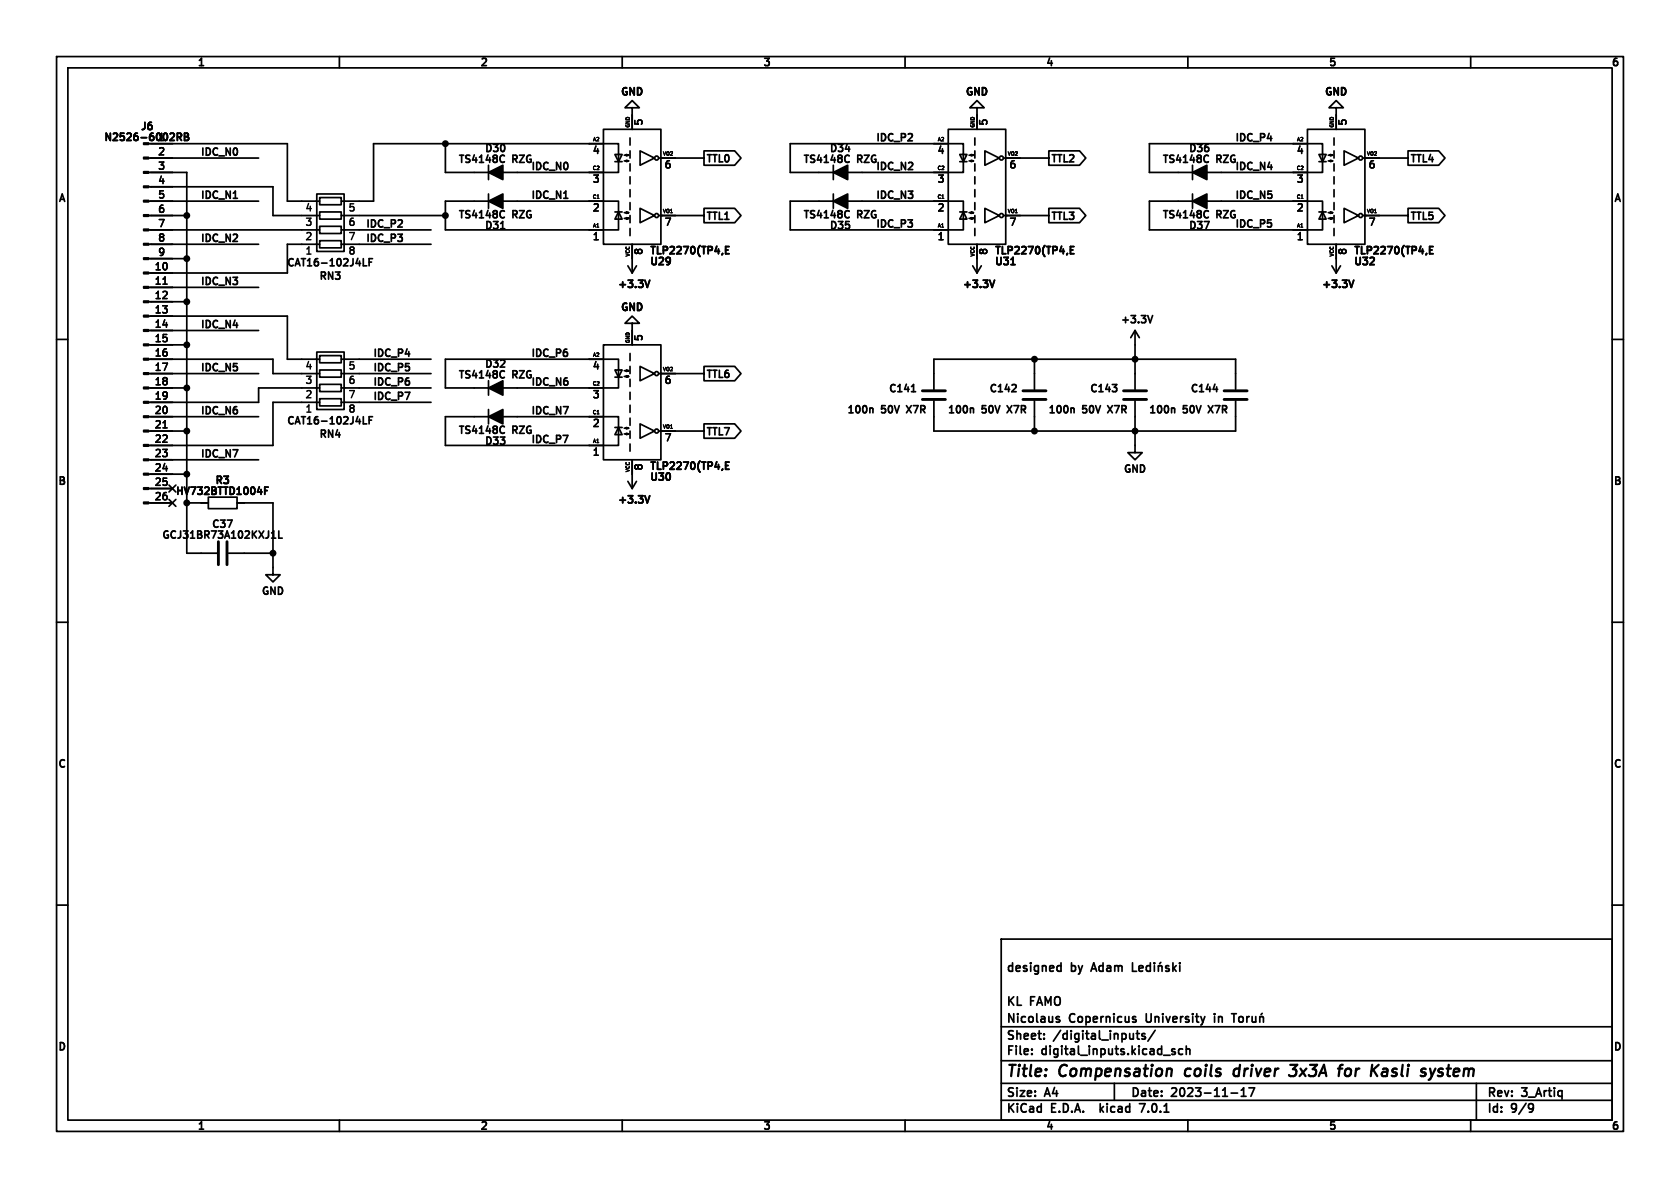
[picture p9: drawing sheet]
<svg xmlns="http://www.w3.org/2000/svg" width="297mm" height="210mm" viewBox="0 0 297 210" stroke-linecap="round" stroke-linejoin="round" font-family="sans-serif">
<g fill="none" stroke="#000" stroke-width=".3">
<path d="M10 10h277v190h-277zM12 12h273v186h-273zM60 10v2M110 10v2M111.8 19.1h-1.3l1.3-1.3 1.2 1.3h-1.2v3.8M160 10v2M172.7 19.1h-1.3l1.3-1.3 1.3 1.3h-1.3v3.8M210 10v2M236.2 19.1h-1.3l1.3-1.3 1.3 1.3h-1.3v3.8M260 10v2M26.3 30.5h6.7v67.3h5.4M26.3 35.6h19.4"/>
<path d="M26.3 27.9h19.4M26.3 38.1h6.7M26.3 33h22v5.1h8.2M26.7 25.4h24.1v10.2h5.7M31.4 24.2h.6l.1-.2-.1-.3-.6-.1v1.2M31.7 24.2l.4 .6M32.6 23.6h.5l.2 .2-.2 .4 .2 .1 .1 .3-.3 .2h-.5zM32.6 24.2h.5M56 34.3h4.8v10.2h-4.8zM56.5 37.5h3.8v1.2h-3.8zM56.5 34.9h3.8v1.3h-3.8zM60.3 38.1h18.4"/>
<path d="M78.7 25.4v5.1h28M86.4 29.2v2.6M86.4 34.3v2.5M88.8 37.2l.4 .2M89.2 28.6l-.4 .1M89.2 38.4l-.4 .1M106.7 22.9h10.1v20.3h-10.1zM106.7 25.4h-40.7v10.2h-5.7M106.7 35.6h-28v5h28M106.8 25.4h2.5v1.9M106.8 35.6h2.5v1.9M108.7 27.3h1.3l-.7 1.3z"/>
<path d="M108.7 28.6h1.3M108.7 37.5h1.3M109.3 37.3v3.3h-2.5M109.3 27.2v3.3h-2.5M109.3 37.5l.7 1.2h-1.3zM110.4 27.4h.7l-.4-.1v.3l.4-.2M110.4 28.4h.7l-.4-.1v.3l.4-.2M110.4 37.6h.7l-.4-.1v.2l.4-.1M110.4 38.6h.7l-.4-.1v.2l.4-.1M111.4 24.4v1.3M111.4 26.7v1.2M111.4 29v1.2"/>
<path d="M111.4 31.2v1.3M111.4 33.5v1.3M111.4 35.8v1.3M111.4 38.1v1.3M113.2 26.7l2.5 1.2-2.5 1.3zM113.2 36.8l2.5 1.3-2.5 1.3zM116.5 27.9h8M116.5 38.1h8M124.5 26.7h5.4l1.1 1.2-1.1 1.3h-5.4zM124.5 36.8h5.4l1.1 1.3-1.1 1.3h-5.4zM147.3 29.2v2.6M147.3 34.3v2.5"/>
<path d="M149.8 37.2l.3 .2M150.1 28.6l-.3 .1M150.1 38.4l-.3 .1M167.6 22.9h10.2v20.3h-10.2zM167.6 25.4h-27.9v5.1h27.9M167.6 35.6h-27.9v5h27.9M167.8 25.4h2.5v1.9M167.8 35.6h2.5v1.9M169.7 27.3h1.2l-.6 1.3zM169.7 28.6h1.2M169.7 37.5h1.2M170.3 37.3v3.3h-2.5"/>
<path d="M170.3 27.2v3.3h-2.5M170.3 37.5l.6 1.2h-1.2zM171.3 27.4h.8l-.4-.1v.3l.4-.2M171.3 28.4h.8l-.4-.1v.3l.4-.2M171.3 37.6h.8l-.4-.1v.2l.4-.1M171.3 38.6h.8l-.4-.1v.2l.4-.1M172.3 24.4v1.3M172.3 26.7v1.2M172.3 29v1.2M172.3 31.2v1.3M172.3 33.5v1.3M172.3 35.8v1.3"/>
<path d="M172.3 38.1v1.3M174.1 26.7l2.6 1.2-2.6 1.3zM174.1 36.8l2.6 1.3-2.6 1.3zM177.4 27.9h8M177.4 38.1h8M185.4 26.7h5.4l1.2 1.2-1.2 1.3h-5.4zM185.4 36.8h5.4l1.2 1.3-1.2 1.3h-5.4zM210.8 29.2v2.6M210.8 34.3v2.5M213.3 37.2l.3 .2M213.6 28.6l-.3 .1M213.6 38.4l-.3 .1"/>
<path d="M231.1 22.9h10.2v20.3h-10.2zM231.1 25.4h-27.9v5.1h27.9M231.1 35.6h-27.9v5h27.9M231.3 25.4h2.5v1.9M231.3 35.6h2.5v1.9M233.2 27.3h1.2l-.6 1.3zM233.2 28.6h1.2M233.2 37.5h1.2M233.8 37.3v3.3h-2.5M233.8 27.2v3.3h-2.5M233.8 37.5l.6 1.2h-1.2zM234.8 27.4h.8l-.4-.1v.3l.4-.2"/>
<path d="M234.8 28.4h.8l-.4-.1v.3l.4-.2M234.8 37.6h.8l-.4-.1v.2l.4-.1M234.8 38.6h.8l-.4-.1v.2l.4-.1M235.8 24.4v1.3M235.8 26.7v1.2M235.8 29v1.2M235.8 31.2v1.3M235.8 33.5v1.3M235.8 35.8v1.3M235.8 38.1v1.3M237.6 26.7l2.6 1.2-2.6 1.3zM237.6 36.8l2.6 1.3-2.6 1.3z"/>
<path d="M240.9 27.9h8M240.9 38.1h8M248.9 36.8h5.4l1.2 1.3-1.2 1.3h-5.4zM248.9 26.7h5.4l1.2 1.2-1.2 1.3h-5.4zM10 60h2M26.3 55.9h24.5v7.6h5.7M26.3 40.6h30.2M26.3 58.4h19.4M26.3 53.3h6.7M26.3 50.8h19.4M26.3 45.7h6.7M26.3 43.2h19.4"/>
<path d="M56.5 42.5h3.8v1.3h-3.8zM56.5 40h3.8v1.3h-3.8zM56.5 43.2h-5.7v5.1h-24.5M60.3 40.6h15.9M60.3 43.2h15.9M64.2 45.7v1.3h.6M65.3 46.3h.4M65.9 45.7h-.6v1.3M88.5 40.4h.7M111 47l.8 1.3M111.4 40.4v1.3M111.8 57.2h-1.3l1.3-1.3 1.2 1.3h-1.2v3.8"/>
<path d="M111.8 43.2v5.1M112.5 47l-.7 1.3M114 49.5l.4 1.3 .5-1.3M128.3 44.2h.4M128.9 43.6h-.6v1.3h.6M172 47l.7 1.3M172.3 40.4v1.3M172.7 43.2v5.1M173.5 47l-.8 1.3M175 49.5l.4 1.3 .4-1.3M178.7 46.8h.7M189.2 44.2h.5"/>
<path d="M189.9 43.6h-.7v1.3h.7M200.7 58.4v10.4M200.7 58.4l-.8 1.3M200.7 58.4l.7 1.3M202.9 55.8l.4 1.3 .5-1.3M235.5 47l.7 1.3M235.8 40.4v1.3M236.2 43.2v5.1M237 47l-.8 1.3M238.5 49.5l.4 1.3 .4-1.3M252.7 44.2h.5M253.4 43.6h-.7v1.3h.7"/>
<path d="M285 60h2M26.3 73.7h19.4M26.3 68.6h6.7M26.3 66h19.4M26.3 63.5h22v2.5h8.2M26.3 76.2h6.7M26.3 61h6.7M56 62.2h4.8v10.2h-4.8zM56.5 70.5h3.8v1.3h-3.8zM56.5 67.9h3.8v1.3h-3.8zM56.5 65.4h3.8v1.3h-3.8zM56.5 62.9h3.8v1.2h-3.8z"/>
<path d="M56.5 68.6h-10.8v2.5h-19.4M56.5 71.1h-8.2v7.6h-22M60.3 68.6h15.9M60.3 66h15.9M60.3 63.5h15.9M60.3 71.1h15.9M64.2 73.7v1.2h.6M65.3 74.3h.4M65.9 73.7h-.6v1.2M86.4 67.3v2.6M86.4 72.4v2.5M88.8 75.3l.4 .2"/>
<path d="M89.2 76.5l-.4 .1M89.2 66.7l-.4 .1M106.7 61h10.1v20.3h-10.1zM106.7 73.7h-28v5h28M106.7 63.5h-28v5.1h28M106.8 63.5h2.5v1.9M106.8 73.7h2.5v1.9M108.7 65.4h1.3l-.7 1.3zM108.7 66.7h1.3M108.7 75.6h1.3M109.3 75.4v3.3h-2.5M109.3 65.3v3.3h-2.5"/>
<path d="M109.3 75.6l.7 1.2h-1.3zM110.4 65.5h.7l-.4-.1v.3l.4-.2M110.4 66.5h.7l-.4-.1v.3l.4-.2M110.4 75.7h.7l-.4-.1v.2l.4-.1M110.4 76.7h.7l-.4-.1v.2l.4-.1M111.4 62.5v1.3M111.4 64.8v1.2M111.4 67.1v1.2M111.4 69.3v1.3M111.4 71.6v1.3M111.4 73.9v1.3M111.4 76.2v1.3"/>
<path d="M111.4 78.5v1.3M113.2 64.8l2.5 1.2-2.5 1.3zM113.2 74.9l2.5 1.3-2.5 1.3zM116.5 66h8M116.5 76.2h8M124.5 74.9h5.4l1.1 1.3-1.1 1.3h-5.4zM124.5 64.8h5.4l1.1 1.2-1.1 1.3h-5.4zM154 72.1l.3 .2v.7M161.1 69.2h.8M161.4 68.2l.1-.2v1.2M165.1 70.9v5.3h53.3v-5.3M165.1 68.8v-5.3h53.3v5.3"/>
<path d="M171.7 72.1l.4 .2v.7M179.4 68l.2 .2v.3l-.7 .7h.7M182.9 63.5v5.3M182.9 70.9v5.3M189.5 72.1l.4 .2v.7M196.6 68h.8l-.4 .5M197.2 68.5l.2 .2v.3l-.2 .2M200.7 70.9v9.1h1.2l-1.2 1.3-1.3-1.3h1.3M207.3 72.1l.4 .2v.7M214.5 68.8h.8M215.1 68.4v.8M26.3 88.9h4.2"/>
<path d="M26.3 86.4h4.2M26.3 83.8h6.7M26.3 81.3h19.4M29.9 85.8l1.2 1.2M29.9 88.3l1.2 1.2M31.1 85.8l-1.2 1.2M31.1 88.3l-1.2 1.2M33 88.9h3.8M36.8 87.9h5.1v2h-5.1zM40.4 97.8h7.9M41.9 88.9h6.4v12.7h1.2l-1.2 1.3-1.3-1.3h1.3M46.8 86.7h.4"/>
<path d="M47.4 86.1h-.6v1.3M48 95.1h.7M48.3 94l.1-.1v1.2M49.3 93.9v1.2h.6M111 85.1l.8 1.3M111.8 81.3v5.1M112.5 85.1l-.7 1.3M114 87.6l.4 1.3 .5-1.3M128.3 82.3h.4M128.9 81.7h-.6v1.3h.6M10 110h2M285 110h2"/>
<path d="M10 160h2M285 160h2M177 166h108v32h-108zM187 171.6h.6M187 170.8h.6M187.6 170.2v1.5M193.4 170.2l-.5 1.5M200.2 170.2v1.5h.7M201.4 171.2l.7-.1-.1-.3-.4-.1-.2 .2v.7h.6M203.4 170.8l-.5-.1-.3 .3v.4l.2 .2h.6M203.4 170.2v1.5M204.1 170.2v.1"/>
<path d="M204.1 170.7v1M204.8 170.8l.2-.1 .4 .1v.9M204.8 170.7v1M205.2 170.1l-.2 .2M206.6 170.8l-.3-.1-.2 .2v.2l.5 .2v.3h-.5M207.4 170.2v1.5M207.5 171.1l.4 .6M207.9 170.7l-.5 .6M208.6 170.2v.1M208.6 170.7v1M214.7 179.2v.1M214.7 179.7v1"/>
<path d="M217.7 179.2h.9M219.1 179.8l.2-.1 .4 .1 .1 .6-.2 .2-.3 .1-.2-.1zM220.4 179.7v1M220.9 179.7l-.3 .1-.2 .2M221.4 179.7v.9l.4 .1 .2-.1M222 179.7v1M222.7 179.8l.2-.1 .4 .1 .1 .9M222.7 179.7v1M223.1 179.1l-.2 .2M60 198v2M110 198v2M160 198v2"/>
<path d="M177 194.5h108M177 191.5h108M177 187.5h108M177 181.5h108M182.4 186.3v.1M182.4 185.5v.1M184.6 183.6v.1M184.6 182.8v.1M194.5 195.1v1.5M194.6 196l.5 .6M195.1 195.6l-.6 .6M197 191.5v3"/>
<path d="M200.9 182.7h.5M201.1 182.2v1.3l.3 .2M201.4 195.1h1l-.6 1.5M202.4 182.8l-.3-.1-.2 .2v.2l.5 .2v.3h-.5M204.2 182.1l-1.3 2M207.7 185.5l-.3-.1-.3 .2 .1 .2 .5 .2v.3h-.6M209.1 185.5l-.5-.1-.2 .3v.4l.1 .2h.6M209.7 185.5l.2-.1 .4 .1 .1 .9M209.7 184.9v1.5M210 198v2M217.6 193.2h1.2M219.4 193.8h.9"/>
<path d="M219.4 192.7l.5-.4v1.5M220.8 192.3h1l-.7 1.5M260 198v2M261 191.5v6.5M271.1 195.4v.6l-.2 .5M271.1 195.7l-.2 .3"/>
<circle cx="116.1" cy="27.9" r=".36"/>
<circle cx="116.1" cy="38.1" r=".36"/>
<circle cx="177" cy="27.9" r=".36"/>
<circle cx="177" cy="38.1" r=".36"/>
<circle cx="240.5" cy="38.1" r=".36"/>
<circle cx="240.5" cy="27.9" r=".36"/>
<circle cx="116.1" cy="76.2" r=".36"/>
<circle cx="116.1" cy="66" r=".36"/>
</g>
<path d="M209.5 189.3v.7M218.9 188.9a.66 .66 0 0 0-.8 .4v.7l.3 .2h.4M228.1 188.2h1.2l-.7 .8h.3l.2 .2v.7l-.4 .3h-.6M238.5 188.9a.62 .62 0 0 0-.7 .4v.7a.52 .52 0 0 0 .8 .1M245.1 188.9l-.6 .1M245.1 189.5h-.5a.4 .4 0 0 0-.3 .3 .4 .4 0 0 0 .2 .4h.5M253.8 188.9l-.7 1.3" fill="none" stroke="#000" stroke-width=".4"/>
<path d="M163.1 70.6h4M163.1 69.1h4M180.8 70.6h4.1M180.8 69.1h4.1M198.6 70.6h4.1M198.6 69.1h4.1M216.4 70.6h4.1M216.4 69.1h4.1M38.6 95.8v4M40.1 95.8v4" fill="none" stroke="#000" stroke-width=".51"/>
<g fill="#000" stroke="#000" stroke-width=".3">
<path d="M25.4 38h.9v.2h-.9zM25.4 35.4h.9v.3h-.9zM25.4 32.9h.9v.2h-.9zM25.4 30.4h.9v.2h-.9zM25.4 27.8h.9v.3h-.9zM86.4 30.5l2.5-1.3v2.6zM86.4 35.6l2.5-1.3v2.5zM147.3 35.6l2.6-1.3v2.5zM147.3 30.5l2.6-1.3v2.6zM210.8 30.5l2.6-1.3v2.6zM210.8 35.6l2.6-1.3v2.5zM25.4 58.3h.9v.2h-.9z"/>
<path d="M25.4 55.8h.9v.2h-.9zM25.4 53.2h.9v.3h-.9zM25.4 50.7h.9v.2h-.9zM25.4 48.1h.9v.3h-.9zM25.4 45.6h.9v.2h-.9zM25.4 43.1h.9v.2h-.9zM25.4 40.5h.9v.3h-.9zM25.4 78.6h.9v.3h-.9zM25.4 76.1h.9v.2h-.9zM25.4 73.5h.9v.3h-.9zM25.4 71h.9v.2h-.9zM25.4 68.5h.9v.2h-.9z"/>
<path d="M25.4 65.9h.9v.3h-.9zM25.4 63.4h.9v.2h-.9zM25.4 60.8h.9v.3h-.9zM86.4 73.7l2.5-1.3v2.5zM86.4 68.6l2.5-1.3v2.6zM25.4 88.8h.9v.2h-.9zM25.4 86.2h.9v.3h-.9zM25.4 83.7h.9v.2h-.9zM25.4 81.2h.9v.2h-.9z"/>
<circle cx="33" cy="38.1" r=".46"/>
<circle cx="78.7" cy="38.1" r=".46"/>
<circle cx="78.7" cy="25.4" r=".46"/>
<circle cx="33" cy="53.3" r=".46"/>
<circle cx="33" cy="45.7" r=".46"/>
<circle cx="33" cy="68.6" r=".46"/>
<circle cx="33" cy="61" r=".46"/>
<circle cx="33" cy="76.2" r=".46"/>
<circle cx="182.9" cy="76.2" r=".46"/>
<circle cx="182.9" cy="63.5" r=".46"/>
<circle cx="200.7" cy="76.2" r=".46"/>
<circle cx="200.7" cy="63.5" r=".46"/>
<circle cx="33" cy="83.8" r=".46"/>
<circle cx="33" cy="88.9" r=".46"/>
<circle cx="48.3" cy="97.8" r=".46"/>
</g>
<g fill="none" stroke="#000" stroke-width=".25">
<path d="M54.5 36l-.3 .9M62.5 36h-.6v.6M105.3 25.8l-.3 .9M112.2 21.3v.6l.6 .1M117.7 38.6h.8l-.5 1.2M166.3 25.8l-.3 .9M173.2 21.3v.6l.6 .1M178.6 38.6h.9l-.6 1.2M229.8 25.8l-.3 .9M236.7 21.3v.6l.6 .1M242.1 38.6h.9l-.6 1.2M28.8 50.2h.7"/>
<path d="M61.8 41.1h.9l-.6 1.3M112.2 59.4v.6l.6 .1M28.8 75.6h.7M54.5 63.9l-.3 .9M61.8 69h.9l-.6 1.3M62.5 64h-.6v.6M105.3 63.9l-.3 .9M117.7 76.7h.8l-.5 1.2"/>
</g>
<g font-size="2.8">
<text x="178" y="190.8">Title:</text>
<text x="187.4" y="190.8">Compensation</text>
<text x="210.2" y="190.8">coils</text>
<text x="219.4" y="190.8">driver</text>
<text x="230" y="190.8">3x3A</text>
<text x="239.2" y="190.8">for</text>
<text x="245.5" y="190.8">Kasli</text>
<text x="255" y="190.8">system</text>
</g>
<g font-size="2.1">
<text x="178" y="172.1">designed</text>
<text x="189.5" y="172.1">by</text>
<text x="193.6" y="172.1">Adam</text>
<text x="178" y="178.1">KL</text>
<text x="182.3" y="178.1">FAMO</text>
<text x="178" y="184.1">Sheet:</text>
<text x="178" y="181.1">Nicolaus</text>
<text x="186.5" y="184.1">/digital_inputs/</text>
<text x="189.2" y="181.1">Copernicus</text>
<text x="203.2" y="181.1">University</text>
<text x="215.7" y="181.1">in</text>
<text x="178" y="186.8">File:</text>
<text x="184.4" y="186.8">digital_inputs.kicad_sch</text>
<text x="178" y="197">KiCad</text>
<text x="178" y="194.2">Size:</text>
<text x="185" y="194.2">A4</text>
<text x="186" y="197">E.D.A.</text>
<text x="195.5" y="197">kicad</text>
<text x="200" y="194.2">Date:</text>
<text x="203.1" y="197">7.0.1</text>
<text x="207.3" y="194.2">2023-11-17</text>
<text x="263" y="194.2">Rev:</text>
<text x="263" y="197">Id:</text>
<text x="267.4" y="197">9/9</text>
<text x="269.3" y="194.2">3_Artiq</text>
</g>
<g font-size="1.8">
<text x="35" y="12">1</text>
<text x="85" y="12">2</text>
<text x="109.6" y="17.2">GND</text>
<text x="135" y="12">3</text>
<text x="170.5" y="17.2">GND</text>
<text x="185" y="12">4</text>
<text x="234" y="17.2">GND</text>
<text x="235" y="12">5</text>
<text x="285" y="12">6</text>
<text x="24.7" y="23.3">J6</text>
<text x="114.1" y="22.4" transform="rotate(-90 114.1 22.4)">5</text>
<text x="175" y="22.4" transform="rotate(-90 175 22.4)">5</text>
<text x="238.5" y="22.4" transform="rotate(-90 238.5 22.4)">5</text>
<text x="18.2" y="25.3">N2526-6002RB</text>
<text x="27.8" y="25">1</text>
<text x="27.8" y="27.5">2</text>
<text x="35.6" y="27.6">IDC_N0</text>
<text x="80.9" y="29.1">TS4148C</text>
<text x="85.5" y="27.2">D30</text>
<text x="90.6" y="29.1">RZG</text>
<text x="104.6" y="27.7">4</text>
<text x="124.9" y="29">TTL0</text>
<text x="141.8" y="29.1">TS4148C</text>
<text x="146.5" y="27.2">D34</text>
<text x="151.6" y="29.1">RZG</text>
<text x="154.9" y="25.1">IDC_P2</text>
<text x="165.6" y="27.7">4</text>
<text x="185.9" y="29">TTL2</text>
<text x="205.3" y="29.1">TS4148C</text>
<text x="210" y="27.2">D36</text>
<text x="215.1" y="29.1">RZG</text>
<text x="218.4" y="25.1">IDC_P4</text>
<text x="229.1" y="27.7">4</text>
<text x="249.4" y="29">TTL4</text>
<text x="27.8" y="30.1">3</text>
<text x="27.8" y="32.6">4</text>
<text x="27.8" y="35.2">5</text>
<text x="35.6" y="35.2">IDC_N1</text>
<text x="94" y="35.2">IDC_N1</text>
<text x="94" y="30.1">IDC_N0</text>
<text x="104.6" y="32.8">3</text>
<text x="117.3" y="30.3">6</text>
<text x="154.9" y="30.1">IDC_N2</text>
<text x="154.9" y="35.2">IDC_N3</text>
<text x="165.6" y="32.8">3</text>
<text x="178.3" y="30.3">6</text>
<text x="218.4" y="30.1">IDC_N4</text>
<text x="218.4" y="35.2">IDC_N5</text>
<text x="229.1" y="32.8">3</text>
<text x="241.8" y="30.3">6</text>
<text x="10.2" y="36">A</text>
<text x="27.8" y="37.7">6</text>
<text x="27.8" y="40.2">7</text>
<text x="53.8" y="40.4">3</text>
<text x="53.8" y="37.9">4</text>
<text x="61.4" y="37.9">5</text>
<text x="61.4" y="40.4">6</text>
<text x="64.8" y="40.3">IDC_P2</text>
<text x="80.9" y="38.9">TS4148C</text>
<text x="85.5" y="40.9">D31</text>
<text x="90.6" y="38.9">RZG</text>
<text x="104.6" y="37.9">2</text>
<text x="124.9" y="39.2">TTL1</text>
<text x="141.8" y="38.9">TS4148C</text>
<text x="146.5" y="40.9">D35</text>
<text x="151.6" y="38.9">RZG</text>
<text x="154.9" y="40.3">IDC_P3</text>
<text x="165.6" y="37.9">2</text>
<text x="185.9" y="39.2">TTL3</text>
<text x="205.3" y="38.9">TS4148C</text>
<text x="210" y="40.9">D37</text>
<text x="215.1" y="38.9">RZG</text>
<text x="218.4" y="40.3">IDC_P5</text>
<text x="229.1" y="37.9">2</text>
<text x="249.4" y="39.2">TTL5</text>
<text x="285.2" y="36">A</text>
<text x="27.2" y="47.9">10</text>
<text x="27.8" y="42.8">8</text>
<text x="27.8" y="45.3">9</text>
<text x="35.6" y="42.8">IDC_N2</text>
<text x="50.5" y="47.4">CAT16-102J4LF</text>
<text x="53.8" y="45.5">1</text>
<text x="53.8" y="43">2</text>
<text x="61.4" y="45.5">8</text>
<text x="64.8" y="42.8">IDC_P3</text>
<text x="104.6" y="43">1</text>
<text x="114.1" y="45.2" transform="rotate(-90 114.1 45.2)">8</text>
<text x="114.7" y="47.2">U29</text>
<text x="114.7" y="45.3">TLP2270(TP4,E</text>
<text x="165.6" y="43">1</text>
<text x="175" y="45.2" transform="rotate(-90 175 45.2)">8</text>
<text x="175.7" y="47.2">U31</text>
<text x="175.7" y="45.3">TLP2270(TP4,E</text>
<text x="229.1" y="43">1</text>
<text x="238.5" y="45.2" transform="rotate(-90 238.5 45.2)">8</text>
<text x="239.2" y="47.2">U32</text>
<text x="239.2" y="45.3">TLP2270(TP4,E</text>
<text x="27.2" y="50.4">11</text>
<text x="27.2" y="52.9">12</text>
<text x="35.6" y="50.5">IDC_N3</text>
<text x="56.3" y="49.8">RN3</text>
<text x="109" y="51.2">+3.3V</text>
<text x="170" y="51.2">+3.3V</text>
<text x="233.5" y="51.2">+3.3V</text>
<text x="27.2" y="55.5">13</text>
<text x="27.2" y="58">14</text>
<text x="35.6" y="58.1">IDC_N4</text>
<text x="109.6" y="55.3">GND</text>
<text x="197.9" y="57.5">+3.3V</text>
<text x="27.2" y="60.6">15</text>
<text x="27.2" y="63.1">16</text>
<text x="27.2" y="65.6">17</text>
<text x="35.6" y="65.7">IDC_N5</text>
<text x="53.8" y="65.8">4</text>
<text x="61.4" y="65.8">5</text>
<text x="66" y="63.2">IDC_P4</text>
<text x="66" y="65.7">IDC_P5</text>
<text x="85.5" y="65.3">D32</text>
<text x="94" y="63.2">IDC_P6</text>
<text x="104.6" y="65.8">4</text>
<text x="114.1" y="60.5" transform="rotate(-90 114.1 60.5)">5</text>
<text x="27.2" y="68.2">18</text>
<text x="27.2" y="70.7">19</text>
<text x="53.8" y="70.9">2</text>
<text x="53.8" y="68.4">3</text>
<text x="61.4" y="68.4">6</text>
<text x="66" y="70.8">IDC_P7</text>
<text x="66" y="68.2">IDC_P6</text>
<text x="80.9" y="67.2">TS4148C</text>
<text x="90.6" y="67.2">RZG</text>
<text x="94" y="68.2">IDC_N6</text>
<text x="104.6" y="70.9">3</text>
<text x="117.3" y="68.4">6</text>
<text x="124.9" y="67.1">TTL6</text>
<text x="157" y="69.7">C141</text>
<text x="174.7" y="69.7">C142</text>
<text x="192.5" y="69.7">C143</text>
<text x="210.3" y="69.7">C144</text>
<text x="27.2" y="73.3">20</text>
<text x="27.2" y="75.8">21</text>
<text x="35.6" y="73.3">IDC_N6</text>
<text x="50.5" y="75.4">CAT16-102J4LF</text>
<text x="53.8" y="73.4">1</text>
<text x="56.3" y="77.7">RN4</text>
<text x="61.4" y="73.4">8</text>
<text x="80.9" y="77">TS4148C</text>
<text x="90.6" y="77">RZG</text>
<text x="94" y="73.3">IDC_N7</text>
<text x="104.6" y="76">2</text>
<text x="124.9" y="77.3">TTL7</text>
<text x="149.6" y="73.4">100n</text>
<text x="155.8" y="73.4">50V</text>
<text x="160.8" y="73.4">X7R</text>
<text x="167.4" y="73.4">100n</text>
<text x="173.6" y="73.4">50V</text>
<text x="178.6" y="73.4">X7R</text>
<text x="185.2" y="73.4">100n</text>
<text x="191.4" y="73.4">50V</text>
<text x="196.4" y="73.4">X7R</text>
<text x="202.9" y="73.4">100n</text>
<text x="209.2" y="73.4">50V</text>
<text x="214.2" y="73.4">X7R</text>
<text x="27.2" y="78.3">22</text>
<text x="27.2" y="80.9">23</text>
<text x="27.2" y="83.4">24</text>
<text x="35.6" y="80.9">IDC_N7</text>
<text x="85.5" y="79">D33</text>
<text x="94" y="78.4">IDC_P7</text>
<text x="104.6" y="81.1">1</text>
<text x="114.1" y="83.3" transform="rotate(-90 114.1 83.3)">8</text>
<text x="114.7" y="83.4">TLP2270(TP4,E</text>
<text x="198.5" y="83.9">GND</text>
<text x="10.1" y="86">B</text>
<text x="27.2" y="86">25</text>
<text x="27.2" y="88.5">26</text>
<text x="30.9" y="87.8">HV732BTTD1004F</text>
<text x="37.9" y="85.9">R3</text>
<text x="109" y="89.3">+3.3V</text>
<text x="114.7" y="85.3">U30</text>
<text x="285.1" y="86">B</text>
<text x="28.5" y="95.6">GCJ31BR73A102KXJ1L</text>
<text x="37.3" y="93.6">C37</text>
<text x="46.1" y="105.5">GND</text>
<text x="10.1" y="136">C</text>
<text x="285.1" y="136">C</text>
<text x="10.1" y="186">D</text>
<text x="285.1" y="186">D</text>
<text x="35" y="200">1</text>
<text x="85" y="200">2</text>
<text x="135" y="200">3</text>
<text x="185" y="200">4</text>
<text x="235" y="200">5</text>
<text x="285" y="200">6</text>
</g>
<g font-size=".9">
<text x="111.4" y="22.7" transform="rotate(-90 111.4 22.7)">GND</text>
<text x="172.3" y="22.7" transform="rotate(-90 172.3 22.7)">GND</text>
<text x="235.8" y="22.7" transform="rotate(-90 235.8 22.7)">GND</text>
<text x="104.7" y="25">A2</text>
<text x="117.1" y="27.5">VO2</text>
<text x="165.7" y="25">A2</text>
<text x="178.1" y="27.5">VO2</text>
<text x="229.2" y="25">A2</text>
<text x="241.6" y="27.5">VO2</text>
<text x="104.7" y="35.2">C1</text>
<text x="104.7" y="30.1">C2</text>
<text x="165.7" y="35.2">C1</text>
<text x="165.7" y="30.1">C2</text>
<text x="229.2" y="35.2">C1</text>
<text x="229.2" y="30.1">C2</text>
<text x="104.7" y="40.2">A1</text>
<text x="117.1" y="37.7">VO1</text>
<text x="165.7" y="40.2">A1</text>
<text x="178.1" y="37.7">VO1</text>
<text x="229.2" y="40.2">A1</text>
<text x="241.6" y="37.7">VO1</text>
<text x="111.4" y="45.5" transform="rotate(-90 111.4 45.5)">VCC</text>
<text x="172.3" y="45.5" transform="rotate(-90 172.3 45.5)">VCC</text>
<text x="235.8" y="45.5" transform="rotate(-90 235.8 45.5)">VCC</text>
<text x="104.7" y="63.1">A2</text>
<text x="111.4" y="60.8" transform="rotate(-90 111.4 60.8)">GND</text>
<text x="117.1" y="65.6">VO2</text>
<text x="104.7" y="68.2">C2</text>
<text x="104.7" y="73.3">C1</text>
<text x="117.1" y="75.8">VO1</text>
<text x="104.7" y="78.3">A1</text>
<text x="111.4" y="83.6" transform="rotate(-90 111.4 83.6)">VCC</text>
</g>
</svg>
